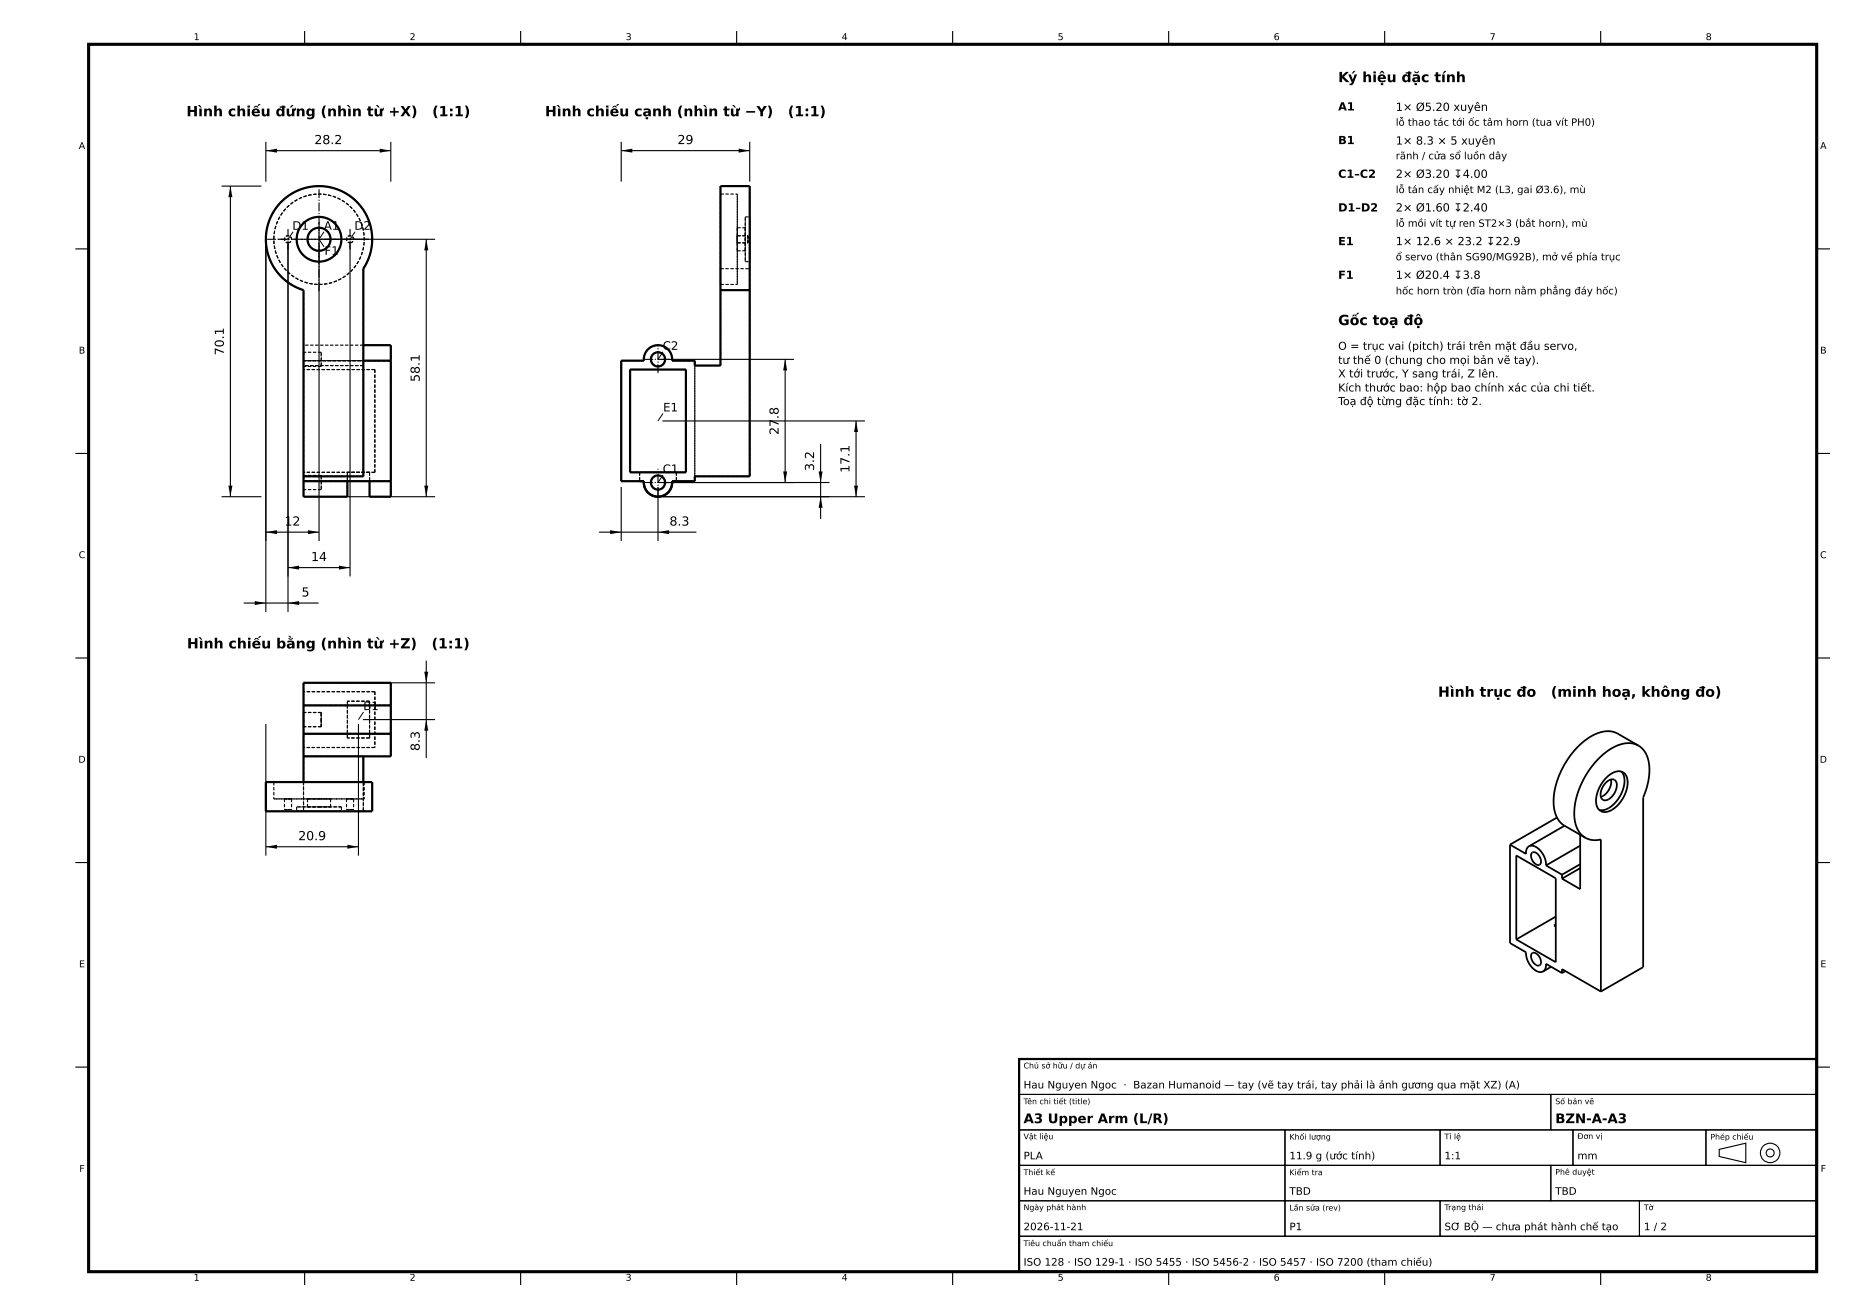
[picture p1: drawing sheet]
<svg xmlns="http://www.w3.org/2000/svg" width="420mm" height="297mm" viewBox="0 0 420 297" stroke-linecap="round" stroke-linejoin="round" font-family="sans-serif">
<g fill="#000">
<path d="M60 34l2.5-.4v.9zM85.7 33.6l2.5 .4-2.5 .5zM140.2 34l2.5-.5v1zM166.7 33.5l2.5 .5-2.5 .5zM52 42l.5 2.5h-.9zM96.2 54l.5 2.5h-.9zM177.2 81.1l.4 2.5h-.9zM193.2 95l.5 2.5h-1zM51.6 109.6h.9l-.5 2.5zM95.8 109.6h.9l-.5 2.5zM176.7 106.4h.9l-.4 2.5zM185.2 112.1l.4 2.5h-.8z"/>
<path d="M184.8 106.4h.8l-.4 2.5zM192.7 109.6h1l-.5 2.5zM60 120.1l2.5-.4v.9zM57.5 135.6l2.5 .5-2.5 .4zM65 128.1l2.5-.4v.9zM65 136.1l2.5-.5v.9zM69.5 119.7l2.5 .4-2.5 .5zM76.5 127.7l2.5 .4-2.5 .5zM137.7 119.7l2.5 .4-2.5 .5zM148.5 120.1l2.5-.4v.9zM95.8 151.6h.9l-.5 2.5zM96.2 162.4l.5 2.5h-.9z"/>
<path d="M60 191.1l2.5-.4v.9zM78.4 190.7l2.5 .4-2.5 .5z"/>
</g>
<path d="M20 10h390v277h-390z" fill="none" stroke="#000" stroke-width=".7" stroke-linecap="butt"/>
<g fill="none" stroke="#000" stroke-width=".5">
<path d="M82 77.9h6.2v3.5M162.6 65.5v-23.5h6.6v23.5M162.6 65.5v17h-5.8v-1.1h-5.1a3.2 3.2 0 0 0-3.2-3.5 3.2 3.2 0 0 0-3.2 3.5h-5.1v27.2h5.1a3.2 3.2 0 0 0 3.2 3.5 3.2 3.2 0 0 0 3.2-3.5h5.1v-1.1h12.4v-42M162.6 65.5h6.6M82 81.4h6.2M88.2 81.4v27.2M142.2 83.4h12.6v23.2h-12.6zM68.5 107.5h13.5v-46.9a12 12 0 0 0-4.4-17.2 12 12 0 0 0-16.7 6 12 12 0 0 0 7.6 16.1v43.1M68.5 108.6v3.5h9.9v-3.5M68.5 108.6h19.7M83.4 108.6v3.5h4.8v-3.5M68.5 159.2v6.4"/>
<path d="M68.5 159.2v-5.1h19.7v5.1M68.5 159.2h19.7M88.2 159.2v6.4M60 176.5h24v6.6h-24zM68.5 165.6v10.9M68.5 165.6h19.7M82 170.7v5.8M88.2 165.4v.2M88.2 165.6v5.1h-19.7M230 239h180v48h-180z"/>
<circle cx="72" cy="54" r="2.6"/>
<circle cx="72" cy="54" r="5"/>
<circle cx="148.5" cy="81.1" r="1.6"/>
<circle cx="148.5" cy="108.9" r="1.6"/>
</g>
<g fill="none" stroke="#000" stroke-width=".25">
<path d="M68.8 7v3M117.5 7v3M166.3 7v3M215 7v3M263.8 7v3M312.5 7v3M361.2 7v3M60 32v9M60 34h28.2M88.2 32v9M140.2 34h29M140.2 32v9"/>
<path d="M169.2 32v9M17 56.2h3M50 42h9M52 42v70.1M60 55v83.1M65 55v83.1M72 55v67.1M73 54h25.2M79 55v75.1M96.2 54v58.1M410 56.2h3M149.5 81.1h29.7"/>
<path d="M149.5 95h45.7M177.2 81.1v27.8M193.2 95v17.1M17 102.3h3M50 112.1h9M73 112.1h25.2M140.2 109.9v12.2M148.5 109.9v12.2M149.5 112.1h45.7M149.5 108.9h37.7M185.2 100.2v16.9M410 102.3h3"/>
<path d="M55 136.1h16.9M60 120.1h12M65 128.1h14M135.2 120.1h22M17 148.5h3M81.9 154.1h16.3M96.2 149.1v22M410 148.5h3M60 163.4v29.7M80.9 163.4v29.7M81.9 162.4h16.3M17 194.7h3"/>
<path d="M60 191.1h20.9M410 194.7h3M230 239h180v8h-180zM17 240.8h3M230 247h120v8h-120zM230 255h60v8h-60zM290 255h35v8h-35zM325 255h30v8h-30zM350 247h60v8h-60zM355 255h30v8h-30zM385 255h25v8h-25zM388 259.4l6-1.4v4.4l-6-1.4z"/>
<path d="M410 240.8h3M230 263h60v8h-60zM230 271h60v8h-60zM230 279h180v8h-180zM290 263h60v8h-60zM290 271h35v8h-35zM325 271h45v8h-45zM350 263h60v8h-60zM370 271h40v8h-40zM68.8 287v3M117.5 287v3M166.3 287v3"/>
<path d="M215 287v3M263.8 287v3M312.5 287v3M361.2 287v3"/>
<circle cx="399.5" cy="260.2" r="2.2"/>
<circle cx="399.5" cy="260.2" r=".9"/>
</g>
<g fill="none" stroke="#000" stroke-width=".25" stroke-dasharray=".7 .4" stroke-linecap="butt">
<path d="M65 54.8a.8 .8 0 0 0 .7-1.1 .8 .8 0 0 0-1.3-.2 .8 .8 0 0 0 .4 1.3h.2M72 56.6a2.6 2.6 0 0 0 2.3-3.8 2.6 2.6 0 0 0-4.4-.3 2.6 2.6 0 0 0 1.8 4.1h.3M72 59a5.1 5.1 0 0 0 4.4-7.4 5.1 5.1 0 0 0-8.6-.4 5.1 5.1 0 0 0 3.8 7.8h.4M79 54.8a.8 .8 0 0 0 .7-1.1 .8 .8 0 0 0-1.3-.2 .8 .8 0 0 0 .4 1.3h.2M162.6 43.8v20.4M162.6 43.8h3.8M166.4 43.8v20.4M166.4 54.8v-1.6M166.4 53.2v1.6M166.4 56.6v-5.2M166.4 51.4v5.2M166.4 56.6h1.8"/>
<path d="M166.4 54.8h2.4M166.4 51.4h1.8M166.4 53.2h2.4M168.2 56.6v-5.2M168.2 51.4v5.2M168.2 59v-10M168.2 49v10M168.2 59h1M168.2 49h1M168.8 54.8v-1.6M168.8 53.2v1.6M169.2 59v-10"/>
<path d="M169.2 49v10M68.5 77.9v3.5M68.5 79.5v3.2M72 64.2a10.2 10.2 0 0 0 8.9-15.1 10.2 10.2 0 0 0-17.5-.6 10.2 10.2 0 0 0 8 15.7h.6M72.5 79.5v3.2M72.5 79.5h-4M82 60.6a12 12 0 0 0-4.4-17.2 12 12 0 0 0-16.7 6 12 12 0 0 0 7.6 16.1M82 77.9h-13.5M88.2 77.9v3.5M162.6 60.6v-18.6M162.6 64.2v-20.4M162.6 64.2h3.8"/>
<path d="M162.6 60.6h6.6M166.4 64.2v-20.4M169.2 60.6v-18.6M68.5 82.5v-17M68.5 81.4v1.1M68.5 81.4v-3.5M68.5 83.4v23.2M68.5 81.4v27.2M68.5 82.7v-3.2M72.5 82.7h-4M72.5 82.7v-3.2M82 82.5h-13.5"/>
<path d="M82 82.5v-21.9M82 81.4h-13.5M84.6 83.4h-16.1M84.6 83.4v23.2M88.2 81.4v27.2M88.2 81.4h-19.7M140.2 81.4h5.1M140.2 81.4v27.2M142.2 83.4h12.6M142.2 83.4v23.2M148.5 82.7a1.6 1.6 0 0 0 1.4-2.3 1.6 1.6 0 0 0-2.7-.2 1.6 1.6 0 0 0 1 2.5h.3M151.7 81.4h5.1"/>
<path d="M151.7 81.4a3.2 3.2 0 0 0-3.2-3.5 3.2 3.2 0 0 0-3.2 3.5M154.8 83.4v23.2M156.8 81.4v27.2M156.8 82.5h5.8M162.6 82.5v-21.9M68.5 108.6v3.5M68.5 110.5v-3.2M68.5 107.3v3.2M72.5 110.5h-4M72.5 110.5v-3.2M72.5 107.3v3.2M72.5 107.3h-4"/>
<path d="M78.4 106.6v2M78.4 108.6v3.5M78.4 108.6h-9.9M82 107.5h-13.5M82 107.5v-25M83.4 108.6v3.5M83.4 106.6v2M83.4 106.6h-5M83.4 108.6h-5M84.6 106.6h-16.1M88.2 112.1v-3.5M88.2 108.6h-4.8"/>
<path d="M88.2 108.6h-19.7M140.2 108.6h5.1M142.2 106.6h12.6M144.3 106.6v2M145.3 108.6a3.2 3.2 0 0 0 3.2 3.5 3.2 3.2 0 0 0 3.2-3.5M145.3 108.6h-1M148.5 110.5a1.6 1.6 0 0 0 1.4-2.3 1.6 1.6 0 0 0-2.7-.2 1.6 1.6 0 0 0 1 2.5h.3M151.7 108.6a3.2 3.2 0 0 1-3.2 3.5 3.2 3.2 0 0 1-3.2-3.5M151.7 108.6h5.1M152.6 106.6v2M152.6 106.6h-8.3M152.6 108.6h-.9"/>
<path d="M156.8 107.5v-25M169.2 107.5v-46.9M169.2 107.5h-12.4M68.5 159.2v6.4M68.5 154.1v5.1M78.4 159.2v6.4M78.4 159.2v-1M78.4 159.2h-9.9M83.4 159.2v6.4M83.4 159.2v-1M83.4 158.2h-5M84.6 156.1h-16.1"/>
<path d="M84.6 156.1v12.6M88.2 154.1v5.1M88.2 159.2h-19.7M88.2 159.2h-4.8M88.2 154.1h-19.7M60 176.5h8.5M61.8 176.5h10.2M61.8 176.5v3.8M68.5 170.7v12.4M68.5 168.7v-12.6M68.5 165.6v5.1M68.5 176.5v6.6"/>
<path d="M68.5 162.4v1.6M68.5 164v-3.2M68.5 160.8v1.6M72 176.5h10.2M72.5 162.4v1.6M72.5 164v-3.2M72.5 160.8v1.6M72.5 160.8h-4M72.5 164h-4M78.4 166.5v-8.3M78.4 166.5v-.9M78.4 165.6h-9.9"/>
<path d="M82 176.5h-13.5M82 176.5h2M82 170.7h-13.5M82 176.5v6.6M82.2 176.5h-20.4M82.2 176.5v3.8M83.4 166.5v-.9M83.4 166.5v-8.3M83.4 166.5h-5M84.6 168.7h-16.1M88.2 170.7h-19.7M88.2 165.4v-6.2"/>
<path d="M88.2 165.6v5.1M88.2 165.6h-19.7M88.2 165.6h-4.8M60 183.1h8.5M61.8 180.3h10.2M64.2 180.3h.8M64.2 182.7h.8M64.2 180.3v2.4M65 180.3h.8M65 182.7h.8M65.8 180.3h-1.6M65.8 182.7h-1.6"/>
<path d="M65.8 180.3v2.4M66.9 182.1h5.1M66.9 183.1h5.1M66.9 182.1v1M68.5 183.1h13.5M69.4 180.3h2.6M69.4 182.1h2.6M69.4 180.3v1.8M72 180.3h10.2M72 180.3h2.6M72 182.1h2.6M72 182.1h5.1"/>
<path d="M72 183.1h5.1M74.6 180.3h-5.2M74.6 182.1h-5.2M74.6 180.3v1.8M77.1 182.1h-10.2M77.1 183.1h-10.2M77.1 182.1v1M78.2 180.3h.8M78.2 182.7h.8M78.2 180.3v2.4M79 180.3h.8M79 182.7h.8"/>
<path d="M79.8 180.3h-1.6M79.8 182.7h-1.6M79.8 180.3v2.4M82 183.1h2M82 183.1v-12.4M82.2 180.3h-20.4"/>
</g>
<path d="M60.3 54h23.4M62.7 54h4.6M65 56.3v-4.6M67.9 54h8.2M72 58.1v-8.2M76.7 54h4.6M79 56.3v-4.6M72 65.7v-23.4M145.4 81.1h6.2M148.5 84.2v-6.2M145.4 108.9h6.2M148.5 112v-6.2" fill="none" stroke="#000" stroke-width=".25" stroke-dasharray="2 .4 .3 .4" stroke-linecap="butt"/>
<path d="M66.1 52.3l-1.1 1.7M73.1 52.3l-1.1 1.7 1.1 1.7M80.1 52.3l-1.1 1.7M149.6 79.4l-1.1 1.7M149.6 93.3l-1.1 1.7M149.6 107.2l-1.1 1.7M82 160.7l-1.1 1.7" fill="none" stroke="#000" stroke-width=".23"/>
<g fill="none" stroke="#000" stroke-width=".4">
<path d="M362.4 176.7l.1-.2a1.3 1.3 0 0 1 2.2-.1 3.5 3.5 0 0 1-2.5 4.2 1.36 1.36 0 0 1-.9-1.9l.3-1zM362.4 175.6a3.4 3.4 0 0 1 3.6-1.4 2.83 2.83 0 0 1 1.2 3.5 7.1 7.1 0 0 1-4.8 5.6 2.08 2.08 0 0 1-2.2-2.6 7.9 7.9 0 0 1 2.2-5.1zM363.6 175.9a3.7 3.7 0 0 1-2.3 4M365.9 174.1a4.8 4.8 0 0 1-.2 5.4 5.5 5.5 0 0 1-4.5 3.3h-.3M369.8 168.3l-4.7-2.7a6.5 6.5 0 0 0-6.8 1.1 18.6 18.6 0 0 0-7.6 15.1 5.6 5.6 0 0 0 2.4 4.6M369.8 168.3a6.4 6.4 0 0 1 2.4 6.2l-.4 2.7-1 2.8v38.3l-9.5 5.5M369.8 168.3a6.5 6.5 0 0 0-6.9 1.1 18.6 18.6 0 0 0-7.6 15.1 5.6 5.6 0 0 0 2.5 4.6M340.8 190.6l3.6 2.1a1.72 1.72 0 0 1 .7-1.7M340.8 190.6v22.2l3.6 2.1a4.4 4.4 0 0 0 3.3 4.5l.6-.2M342.2 193.1l8.9 5.1v19l-8.9-5.2zM345.1 191a2.76 2.76 0 0 1 3.1 1.7l.6 1.4 .1 1.2M345.7 192.5l.2-.2a1.94 1.94 0 0 1 1.6 2.8v.1a1.87 1.87 0 0 1-1.8-2.7z"/>
<path d="M348.9 195.3l3.6 2.1M351.4 184.5l-10.6 6.1M352.5 197.4v.9M353.1 186.4l-8 4.6M353.1 186.4l4.7 2.7M356.6 188.4v12.3l-4.1-2.4M356.6 195.9l-4.1 2.4M356.6 195l-4.1 2.4M356.6 190.9l-7.7 4.4M357.8 189.1l1.6 .5 1.9-.1v34.3M345.7 215.2l.2-.2a1.94 1.94 0 0 1 1.6 2.8v.1a1.87 1.87 0 0 1-1.8-2.7zM348.3 219.2a1.72 1.72 0 0 0 .6-1.7l3.6 2.1"/>
<path d="M350.1 218.2l-1.8 1M351.1 206.9l-8.9 5.1M351.1 208.6l-.4 .3 .4 .2M352.5 219.6v-.9l8.8 5.1M353.3 219.2l-.8 .4"/>
</g>
<g font-size="3.2">
<text x="302" y="18.5">Ký hiệu đặc tính</text>
<text x="42.1" y="26.2">Hình chiếu đứng (nhìn từ +X)</text>
<text x="97.5" y="26.2">(1:1)</text>
<text x="123" y="26.2">Hình chiếu cạnh (nhìn từ −Y)</text>
<text x="177.8" y="26.2">(1:1)</text>
<text x="302" y="73.4">Gốc toạ độ</text>
<text x="42.2" y="146.3">Hình chiếu bằng (nhìn từ +Z)</text>
<text x="97.4" y="146.3">(1:1)</text>
<text x="324.5" y="157.3">Hình trục đo</text>
<text x="350" y="157.3">(minh hoạ, không đo)</text>
</g>
<g font-size="3">
<text x="231" y="253.5">A3 Upper Arm (L/R)</text>
<text x="351" y="253.5">BZN-A-A3</text>
</g>
<g font-size="2.8">
<text x="71" y="32.5">28.2</text>
<text x="152.9" y="32.5">29</text>
<text x="50.5" y="80.2" transform="rotate(-90 50.5 80.2)">70.1</text>
<text x="94.7" y="86.2" transform="rotate(-90 94.7 86.2)">58.1</text>
<text x="175.7" y="98.1" transform="rotate(-90 175.7 98.1)">27.8</text>
<text x="183.7" y="106.3" transform="rotate(-90 183.7 106.3)">3.2</text>
<text x="191.7" y="106.7" transform="rotate(-90 191.7 106.7)">17.1</text>
<text x="64.2" y="118.6">12</text>
<text x="151.1" y="118.6">8.3</text>
<text x="70.2" y="126.6">14</text>
<text x="68" y="134.6">5</text>
<text x="94.7" y="169.5" transform="rotate(-90 94.7 169.5)">8.3</text>
<text x="67.3" y="189.6">20.9</text>
</g>
<g font-size="2.6">
<text x="66" y="51.9">D1</text>
<text x="73.1" y="51.9">A1</text>
<text x="80" y="51.9">D2</text>
<text x="73.2" y="57.5">F1</text>
<text x="149.6" y="79">C2</text>
<text x="149.7" y="92.9">E1</text>
<text x="149.6" y="106.8">C1</text>
<text x="82" y="160.3">B1</text>
</g>
<g font-size="2.5">
<text x="302" y="24.9">A1</text>
<text x="315" y="25">1× Ø5.20 xuyên</text>
<text x="302" y="32.5">B1</text>
<text x="315" y="32.6">1× 8.3 × 5 xuyên</text>
<text x="302" y="40.1">C1–C2</text>
<text x="315" y="40.1">2× Ø3.20 ↧4.00</text>
<text x="302" y="47.7">D1–D2</text>
<text x="315" y="47.7">2× Ø1.60 ↧2.40</text>
<text x="302" y="55.3">E1</text>
<text x="315" y="55.3">1× 12.6 × 23.2 ↧22.9</text>
<text x="302" y="62.9">F1</text>
<text x="315" y="62.9">1× Ø20.4 ↧3.8</text>
<text x="302" y="78.9">O = trục vai (pitch) trái trên mặt đầu servo,</text>
<text x="302" y="82.1">tư thế 0 (chung cho mọi bản vẽ tay).</text>
<text x="302" y="85.2">X tới trước, Y sang trái, Z lên.</text>
<text x="302" y="88.4">Kích thước bao: hộp bao chính xác của chi tiết.</text>
<text x="302" y="91.4">Toạ độ từng đặc tính: tờ 2.</text>
</g>
<g font-size="2.3">
<text x="315" y="28.4">lỗ thao tác tới ốc tâm horn (tua vít PH0)</text>
<text x="315" y="35.9">rãnh / cửa sổ luồn dây</text>
<text x="315" y="43.6">lỗ tán cấy nhiệt M2 (L3, gai Ø3.6), mù</text>
<text x="315" y="51.2">lỗ mồi vít tự ren ST2×3 (bắt horn), mù</text>
<text x="315" y="58.7">ổ servo (thân SG90/MG92B), mở về phía trục</text>
<text x="315" y="66.4">hốc horn tròn (đĩa horn nằm phẳng đáy hốc)</text>
<text x="231" y="245.6">Hau Nguyen Ngoc · Bazan Humanoid — tay (vẽ tay trái, tay phải là ảnh gương qua mặt XZ) (A)</text>
<text x="231" y="261.6">PLA</text>
<text x="291" y="261.6">11.9 g (ước tính)</text>
<text x="326" y="261.6">1:1</text>
<text x="356" y="261.6">mm</text>
<text x="231" y="269.6">Hau Nguyen Ngoc</text>
<text x="291" y="269.6">TBD</text>
<text x="351" y="269.6">TBD</text>
<text x="231" y="277.6">2026-11-21</text>
<text x="291" y="277.6">P1</text>
<text x="326" y="277.6">SƠ BỘ — chưa phát hành chế tạo</text>
<text x="371" y="277.6">1 / 2</text>
<text x="231" y="285.6">ISO 128 · ISO 129-1 · ISO 5455 · ISO 5456-2 · ISO 5457 · ISO 7200 (tham chiếu)</text>
</g>
<g font-size="2.1">
<text x="43.7" y="9">1</text>
<text x="92.5" y="9">2</text>
<text x="141.2" y="9">3</text>
<text x="190" y="9">4</text>
<text x="238.7" y="9">5</text>
<text x="287.5" y="9">6</text>
<text x="336.2" y="9">7</text>
<text x="385" y="9">8</text>
<text x="17.8" y="33.6">A</text>
<text x="410.8" y="33.6">A</text>
<text x="17.8" y="79.8">B</text>
<text x="410.8" y="79.8">B</text>
<text x="17.8" y="126">C</text>
<text x="410.8" y="126">C</text>
<text x="17.7" y="172.1">D</text>
<text x="410.7" y="172.1">D</text>
<text x="17.8" y="218.3">E</text>
<text x="410.8" y="218.3">E</text>
<text x="17.9" y="264.5">F</text>
<text x="410.9" y="264.5">F</text>
<text x="43.7" y="289">1</text>
<text x="92.5" y="289">2</text>
<text x="141.2" y="289">3</text>
<text x="190" y="289">4</text>
<text x="238.7" y="289">5</text>
<text x="287.5" y="289">6</text>
<text x="336.2" y="289">7</text>
<text x="385" y="289">8</text>
</g>
<g font-size="1.8">
<text x="231" y="241.1">Chủ sở hữu / dự án</text>
<text x="231" y="249.2">Tên chi tiết (title)</text>
<text x="351" y="249.2">Số bản vẽ</text>
<text x="231" y="257.1">Vật liệu</text>
<text x="291" y="257.2">Khối lượng</text>
<text x="326" y="257.1">Tỉ lệ</text>
<text x="356" y="257">Đơn vị</text>
<text x="386" y="257.2">Phép chiếu</text>
<text x="231" y="265.2">Thiết kế</text>
<text x="291" y="265.2">Kiểm tra</text>
<text x="351" y="265.1">Phê duyệt</text>
<text x="231" y="273.1">Ngày phát hành</text>
<text x="291" y="273.2">Lần sửa (rev)</text>
<text x="326" y="273.1">Trạng thái</text>
<text x="371" y="273.1">Tờ</text>
<text x="231" y="281.2">Tiêu chuẩn tham chiếu</text>
</g>
</svg>
